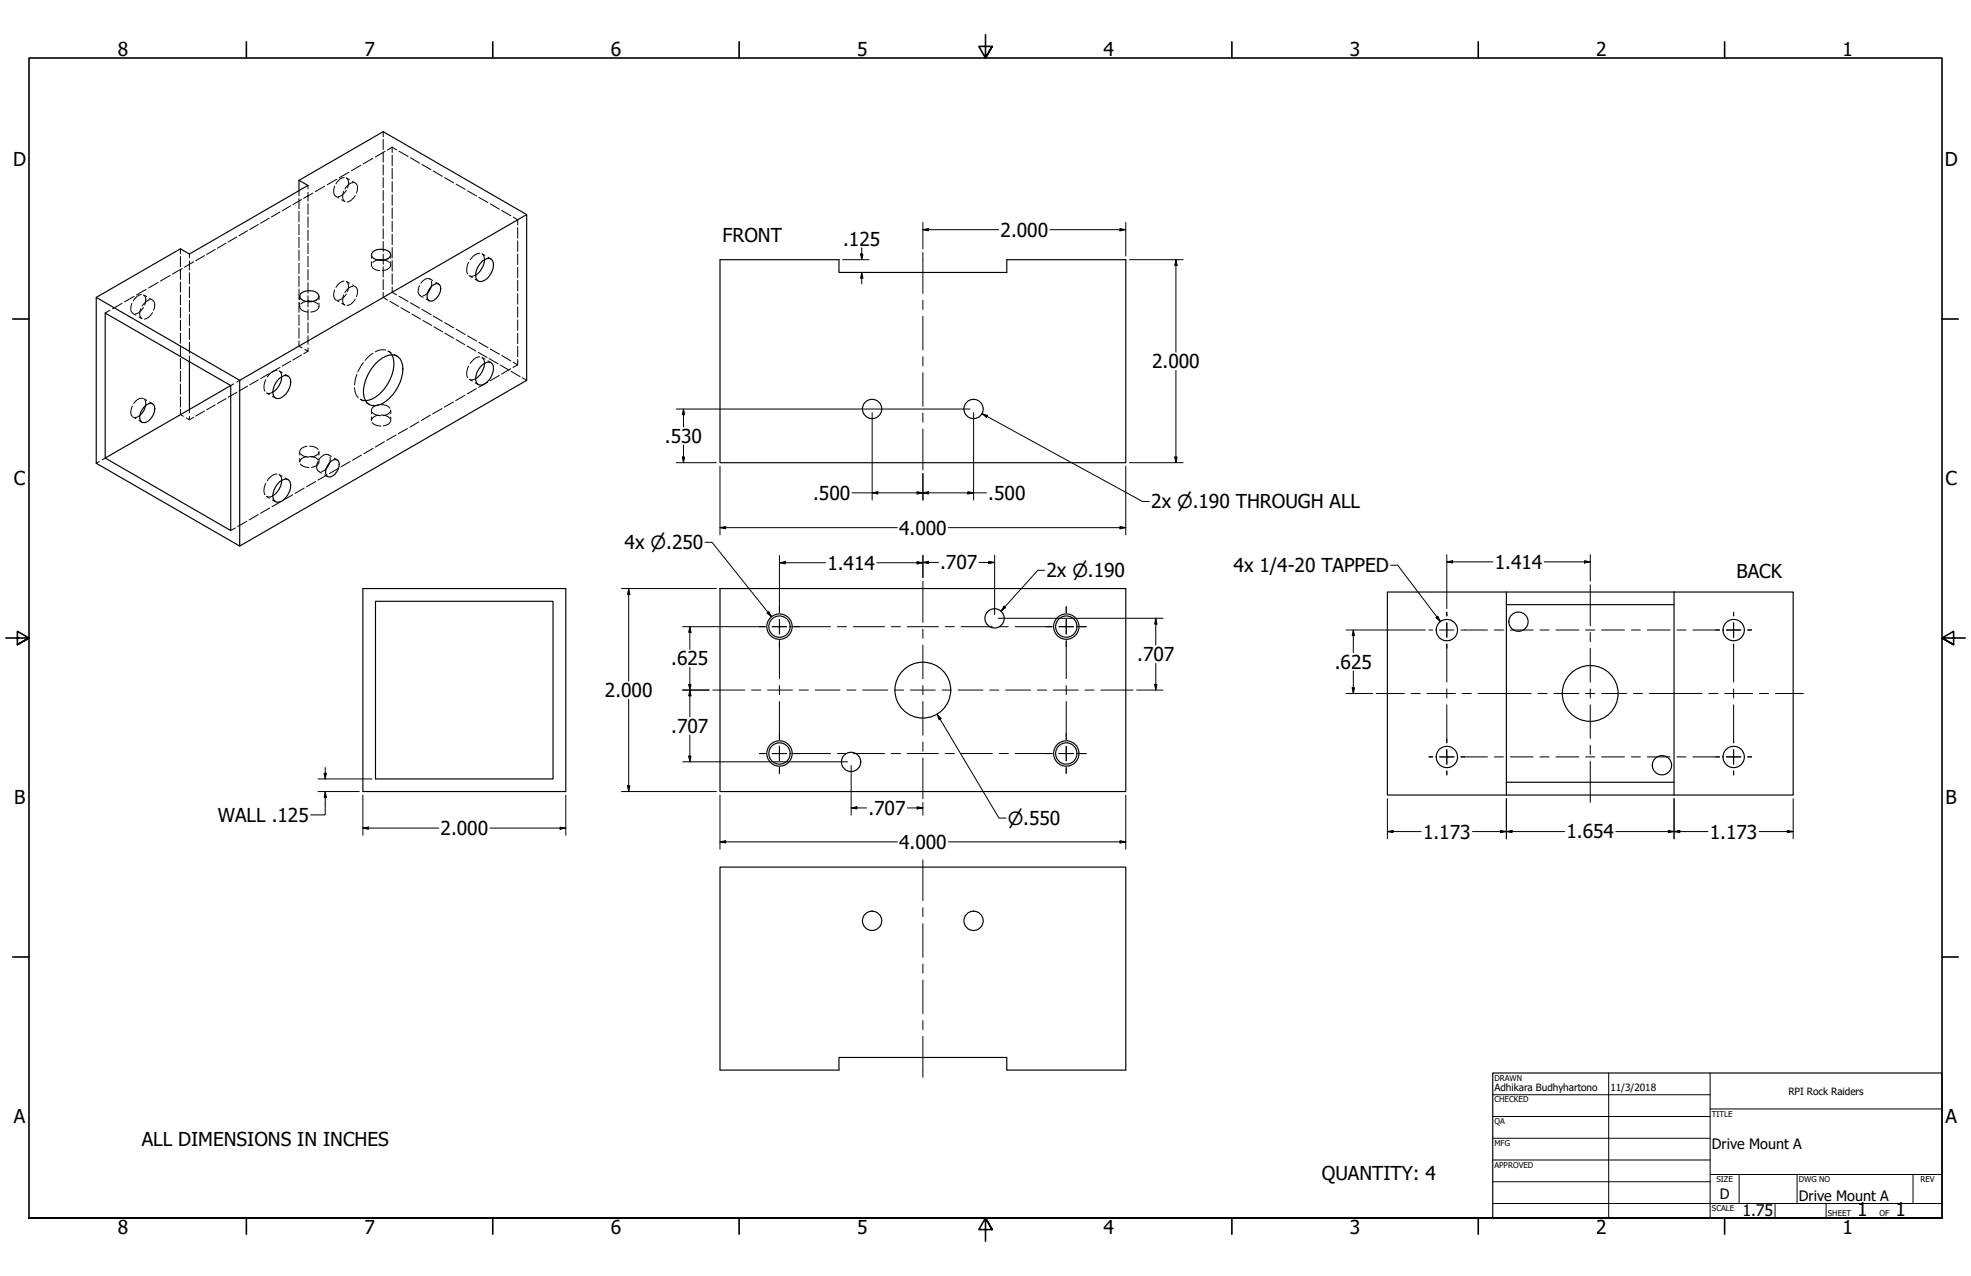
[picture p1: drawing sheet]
<svg xmlns="http://www.w3.org/2000/svg" width="864mm" height="559mm" viewBox="0 0 864 559" stroke-linecap="round" stroke-linejoin="round" font-family="sans-serif">
<!-- layer: Visible (ANSI) -->
<g fill="none" stroke="#000" stroke-width=".51">
<path d="M131 79v4.5M230.8 94l-125.8 72.6v72.5M163.6 110.1a6.1 6.1 0 0 1 7.2 .5 1.69 1.69 0 0 1-.9 2.7 5.8 5.8 0 0 1-7-1.1l-.1-.7zM165.4 113.9h3.1M211.3 114.4a3.1 3.1 0 0 1 4.4-.4 7.3 7.3 0 0 1-5.3 9.3 2.84 2.84 0 0 1-1.9-4 9.4 9.4 0 0 1 2.8-4.9zM212.3 113.7a9.3 9.3 0 0 1-3.9 6.8M315.5 113.7h52.1v5.6h73.5v-5.6h52.2v88.9h-177.8zM42.2 130.2l36.9-21.2 3.9 2.3 51.9-30.1-3.9-2.2 36.9-21.3 62.9 36.3v72.6l-125.8 72.5-62.8-36.2zM42.2 130.2l62.8 36.4M132.1 128.3a6.1 6.1 0 0 1 7.3 .5 1.69 1.69 0 0 1-.9 2.6 5.8 5.8 0 0 1-7.1-1l-.1-.7zM134 132h3.1M134.9 131.8v.3"/>
<path d="M188.6 125.9a3 3 0 0 1 4-1.2 5.3 5.3 0 0 1-4 7.2 2.35 2.35 0 0 1-1.1-3.8zM188.9 125.6l-1.5 2.7M83 158.4v20.9l18.1-10.5M164.5 159.3a9.4 9.4 0 0 1 8.8-3.7 6.6 6.6 0 0 1 3.1 7.8 18.5 18.5 0 0 1-10.4 14 4.9 4.9 0 0 1-6.7-5 18.6 18.6 0 0 1 5.2-13.1zM171.7 155.4a14.7 14.7 0 0 1-2.8 14.2 12.5 12.5 0 0 1-8.8 5.9M211.3 159.8a2.99 2.99 0 0 1 4.4-.4 7.2 7.2 0 0 1-5.3 9.3 2.37 2.37 0 0 1-2-2.8 8.4 8.4 0 0 1 2.9-6.1zM212.3 159.1a9 9 0 0 1-3.9 6.8M63.2 178.2a2.98 2.98 0 0 1 4.1-1 6 6 0 0 1-4.1 7.9 1.93 1.93 0 0 1-2-2.3 6.9 6.9 0 0 1 2-4.6zM63.8 177.5a7.5 7.5 0 0 1-2.5 4.4M83 179.3l-36.9 21.3v-63.5l55 31.7v63.5l-55-31.7M122.4 165.7a2.65 2.65 0 0 1 2.6-1.3 2.65 2.65 0 0 1 2.3 1.8 7.5 7.5 0 0 1-5.8 8.4 2.76 2.76 0 0 1-1.8-4 9.2 9.2 0 0 1 2.7-4.9zM123.4 165a8.6 8.6 0 0 1-3.9 6.8"/>
<path d="M122.4 211.1a3.1 3.1 0 0 1 4.5-.5 7.3 7.3 0 0 1-5.4 9.4 2.79 2.79 0 0 1-1.8-4.1 9.9 9.9 0 0 1 2.7-4.8zM123.4 210.4a8.6 8.6 0 0 1-3.9 6.8M144.5 202.6l-1.6 2.6M145 202.1a2.13 2.13 0 0 1 2.9-.6 2.13 2.13 0 0 1 .6 2.9 5.4 5.4 0 0 1-4.4 4.5 2.45 2.45 0 0 1-1.1-3.8l.4-1.1zM159 257.7h88.9v88.9h-88.9zM315.5 257.7h177.8v88.9h-177.8zM660 259.3v88.9M733.5 259.3h-125.6v88.9h52.1M733.5 259.3h52.2v88.9h-52.2M733.5 259.3v88.9M164.5 263.3h77.8v77.8h-77.8zM660 264.8h73.5"/>
<path d="M660 342.6h73.5M660 348.2h73.5M315.5 379.7h177.8v88.9h-52.2v-5.5h-73.5v5.5h-52.1z"/>
<circle cx="382.1" cy="179.1" r="4.2"/>
<circle cx="426.6" cy="179.1" r="4.2"/>
<circle cx="341.5" cy="274.4" r="4.7"/>
<circle cx="341.5" cy="274.4" r="5.6"/>
<circle cx="435.8" cy="270.8" r="4.2"/>
<circle cx="467.2" cy="274.4" r="4.7"/>
<circle cx="467.2" cy="274.4" r="5.6"/>
<circle cx="634" cy="275.9" r="4.7"/>
<circle cx="665.3" cy="272.3" r="4.2"/>
<circle cx="759.6" cy="275.9" r="4.7"/>
<circle cx="404.3" cy="302.2" r="12.2"/>
<circle cx="696.8" cy="303.7" r="12.2"/>
<circle cx="341.5" cy="330" r="4.7"/>
<circle cx="341.5" cy="330" r="5.6"/>
<circle cx="372.9" cy="333.7" r="4.2"/>
<circle cx="467.2" cy="330" r="4.7"/>
<circle cx="467.2" cy="330" r="5.6"/>
<circle cx="634" cy="331.5" r="4.7"/>
<circle cx="728.2" cy="335.1" r="4.2"/>
<circle cx="759.6" cy="331.5" r="4.7"/>
<circle cx="382.1" cy="403.3" r="4.2"/>
<circle cx="426.6" cy="403.3" r="4.2"/>
</g>
<!-- layer: Hidden (ANSI) -->
<g fill="none" stroke="#000" stroke-width=".44">
<path d="M167.9 57.7v2.2M147.6 78.5l-4.2 2.4M150.7 77.7a4.8 4.8 0 0 0-3.5 2.8M151.8 77.9l1.3 .8M151.8 78a3.3 3.3 0 0 1 .5 4.3M152.8 75.4l-4.1 2.5M154.4 79.4l1.3 .7M154.7 79.9a5.1 5.1 0 0 0-3.6 2.9M158.1 72.4l-4.2 2.4M163.4 69.3l-4.2 2.5M167.9 61v4.5M167.9 66.6v4.5"/>
<path d="M167.9 72.2v4.4M167.9 77.8v4.4M168.7 66.3l-4.2 2.5M171.8 64.5v2.3M171.8 67.9v4.7M171.8 73.7v4.7M171.8 79.5v4.6M171.8 64.5l-2.1 1.2M171.8 64.5l2 1.2M174.8 66.2l4 2.3M179.8 69.1l4 2.3M184.8 72l4 2.3"/>
<path d="M189.8 74.9l4 2.3M194.8 77.8l4 2.3M113.2 98.3l-3.8 2.2M117.9 95.6l-3.7 2.2M122.7 92.8l-3.8 2.3M127.4 90.1l-3.8 2.2M131 83.5v2.3M131 86.9v4.5M131 92.6v4.5M131 98.2v4.6M132.1 87.4l-3.8 2.2M134.9 81.2v1.5"/>
<path d="M134.9 84.3v3.8M134.9 89.2v4.7M134.9 95v4.6M137 84.6l-4 2.3M142.3 81.5l-4.2 2.4M146.6 81.5a3.9 3.9 0 0 0 .5 4.4M147.1 86l1.4 .7M149.7 87.5l1.4 .8M150.6 83.8a3.8 3.8 0 0 0 .4 4.3M151.7 83.4l-.1 .2a5.4 5.4 0 0 1-3.5 2.6M155.6 85.6v.3a5.4 5.4 0 0 1-3.5 2.6M155.8 80.3a3.2 3.2 0 0 1 .4 4.3"/>
<path d="M167.9 83.4v4.4M167.9 89v4.4M167.9 94.6v4.4M171.8 85.3v4.6M171.8 91.1v4.6M171.8 96.8v4.6M199.8 80.6l4 2.3M204.9 83.6l4 2.3M209.8 86.4l4 2.3M214.8 89.3l4 2.3M219.8 92.2l4 2.3M224.9 95.1l1.9 1.2v2.3"/>
<path d="M226.8 99.7v4.6M79.1 109v2.2M79.1 112.3v4.5M79.1 117.9v4.5M79.8 117.6l-4.2 2.4M83 111.3v1.5M83 114.3v3.9M83 119.4v4.9M84.8 114.7l-4 2.3M89.6 112l-3.8 2.2M94.3 109.2l-3.7 2.2M99.1 106.5l-3.9 2.2"/>
<path d="M103.8 103.8l-3.9 2.2M108.5 101l-3.8 2.3M131 103.9v4.6M131 109.6v4.5M131 115.3v4.5M134.9 100.8v4.5M134.9 106.5v4.6M134.9 112.3v4.6M134.9 118v4.6M162.8 111.6v1.5M162.8 114.6v1.5M162.8 116a2.98 2.98 0 0 0 3.6 2.5"/>
<path d="M165.4 113.9l-2.1 1M167.9 100.1v4.5M167.9 105.7v4.5M167.9 111.3v4.5M167.9 116.8v4.5M168.5 113.9l2.1 1M171.1 116a3.1 3.1 0 0 1-3.5 2.5M171.2 111.6v1.5M171.2 114.6v1.5M171.8 102.6v4.6M171.8 108.4v4.6M171.8 114.1v4.6"/>
<path d="M171.8 119.9v4.6M205.3 114.9a6 6 0 0 0-.4 5.1M210.2 110.9a5.4 5.4 0 0 0-4.2 2.9M211.1 111.1l1.4 .8M211.4 111.3l.8 1.3 .1 1.1M213.8 112.6l1.3 .8M226.8 105.5v4.6M226.8 111.3v4.6M226.8 117v4.7M48.2 135.8l-2.1 1.3M53.5 132.8l-4.2 2.5M57.8 132.8a3.6 3.6 0 0 0 .4 4.4"/>
<path d="M58.3 137.3l1.3 .7M58.7 129.8l-4.2 2.4M60.9 138.8l1.3 .8M61.7 135.1a3.6 3.6 0 0 0 .5 4.3M61.9 129a5.1 5.1 0 0 0-3.5 2.8M62.9 134.7l-.2 .2a5.1 5.1 0 0 1-3.4 2.6M62.9 129.2l1.4 .7M63 129.3a3.2 3.2 0 0 1 .4 4.3M64 126.7l-4.2 2.5M65.5 130.7l1.4 .7M65.8 131.3a5.6 5.6 0 0 0-3.6 2.7M66.8 136.9l-.1 .3a5.1 5.1 0 0 1-3.5 2.6"/>
<path d="M66.9 131.6a3.2 3.2 0 0 1 .4 4.3M69.3 123.7l-4.2 2.4M74.5 120.6l-4.2 2.5M79.1 123.5v4.5M79.1 129.1v4.4M79.1 134.7v4.4M83 125.5v4.9M83 131.6v4.9M83 137.7v4.9M131 120.9v4.6M131 126.6v4.5M131 132.3v4.5"/>
<path d="M131 137.9v4.6M131.3 132.8a3.1 3.1 0 0 0 3.6 3.9M131.3 129.7v1.6M134 132l-2.1 1.1M134.9 123.8v4.6M134.9 129.5v2.3M134.9 132.1v2.3M134.9 135.6v4.5M137.1 132l2.1 1.1M139.7 134.2a3.1 3.1 0 0 1-3.6 2.5M139.8 129.7v1.6M139.8 132.8v1.4"/>
<path d="M146.6 126.9a3.8 3.8 0 0 0 .5 4.4M147.1 131.3l1.4 .8M149.7 132.8l1.4 .8M150.6 129.2a3.9 3.9 0 0 0 .4 4.3M150.7 123.1a5.2 5.2 0 0 0-3.5 2.8M151.7 128.7l-.1 .2a4.9 4.9 0 0 1-3.5 2.6M151.8 123.3l1.3 .7M151.8 123.3a3.4 3.4 0 0 1 .5 4.4M154.4 124.8l1.3 .7M154.7 125.3a4.8 4.8 0 0 0-3.6 2.8M155.6 131v.2a4.9 4.9 0 0 1-3.5 2.6M155.8 125.6a3.3 3.3 0 0 1 .4 4.3"/>
<path d="M167.9 122.4v4.5M167.9 128v2.2l1.9 1.2M170.8 132l3.9 2.2M171.8 125.7v2.3l2 1.2M174.8 129.7l4 2.3M175.6 134.7l3.9 2.3M179.8 132.6l4 2.3M180.5 137.5l3.8 2.3M183.8 125.1a3 3 0 0 0 .4 4.4M184.1 129.5l1.3 .7M184.8 135.5l4 2.3M186.7 130.9l1.3 .8"/>
<path d="M187.4 128.3l-2 1.2M188.3 122.1l1.3 .8M188.4 122.2a3.2 3.2 0 0 0-4 1.9M189 123.2l-.1 2.4M189.8 138.4l4 2.3M190.9 123.6l1.3 .8M205.6 120.8l1.3 .7M208.2 122.3l1.3 .8M208.4 120.5l-2 .5-.5-.2M226.8 122.8v4.6M226.8 128.6v4.6M226.8 134.4v4.5"/>
<path d="M79.1 140.3v4.4M79.1 145.9v4.4M79.1 151.4v4.5M79.1 157v4.5M83 143.8v4.9M83 149.9v4.8M83 155.9v2.5M127.4 158.2l-3.8 2.1M131 143.6v4.5M131 149.3v2.3l1.3 .7M132.1 155.4l-3.8 2.3M133.7 153l1.2 .8"/>
<path d="M134.9 141.3v4.6M134.9 147v3.8M134.9 152.3v1.5M134.9 153.8l-1.9 1.1M159.2 158.8l-2.4 4.1M163.4 154.7l-3.5 3.2M169 153.3a6 6 0 0 0-4.6 .8M171.4 154.4l-1.3-.7 1.6 1.7M172.7 155.2l1.3 .8M185.3 140.3l3.9 2.3M190.1 143.1l3.9 2.3M194.8 141.3l4 2.3"/>
<path d="M194.9 145.9l3.9 2.2M199.8 148.7l3.8 2.2M199.8 144.1l4 2.4M204.7 151.5l3.8 2.2M204.9 147.1l4 2.3M209.5 154.3l3.9 2.2M209.8 149.9l4 2.4M210.2 156.3a5.3 5.3 0 0 0-4.2 2.9M211.1 156.5l1.4 .8M211.4 156.7l.8 1.3 .1 1.1M213.8 158.1l1.3 .7M214.3 157l3.9 2.3"/>
<path d="M214.8 152.8l4 2.3M219.1 159.8l3.9 2.3M219.8 155.7l4 2.4M224.9 158.6l1.9 1.2M226.8 140.1v4.6M226.8 145.9v4.6M226.8 151.7v4.6M226.8 157.4v2.4M226.8 159.8l-2 1.1M58 177.8a4.8 4.8 0 0 0 0 4.6M62.6 174.4a4.1 4.1 0 0 0-4 2.3M62.9 174.6l1.4 .7"/>
<path d="M63.5 175.2l.3 2.3M65.5 176.1l1.4 .7M79.1 162.6v4.5M79.1 168.1v4.6M79.1 173.7v4.5M79.1 179.3v2.2l1.2 .8M83 179.3v1.5M94.3 177.3l-3.7 2.2M99.1 174.6l-3.9 2.1M102.4 168.1l-1.3 .7M103.8 171.8l-3.9 2.2M105 166.6l-1.3 .7"/>
<path d="M108.5 169.1l-3.8 2.2M113.2 166.4l-3.8 2.1M116.5 166.2a6 6 0 0 0-.4 5.1M116.8 172.1l1.2 .7M117.9 163.6l-3.7 2.2M119.4 173.6l1.3 .7M119.5 171.8l-1 .4-1.5-.1M121.3 162.2a5.2 5.2 0 0 0-4.1 2.9M122.3 162.4l1.3 .8M122.5 162.6l.8 1.3 .1 1.1M122.7 160.9l-3.8 2.2M124.9 164l1.3 .7"/>
<path d="M155.3 169.8a5.7 5.7 0 0 0 1.7 4.3M156.3 164l-.9 4.6M160.1 175.5l-2.2-.6 1.2 .7M160.5 176.4l1.3 .8M162.8 179.6v1.6M166 177.3a3.1 3.1 0 0 0-3.2 2.3M167.1 177.2a4.4 4.4 0 0 1 3.8 1.6M171.1 179.7a2.83 2.83 0 0 1-3.1 2.3M171.2 179.6v1.6M193.6 178.9l-4 2.3M198.7 176l-4.1 2.3M203.7 173.1l-4.1 2.4"/>
<path d="M205.3 160.3a5.9 5.9 0 0 0-.4 5.1M205.6 166.1l1.3 .8M208.2 167.6l1.3 .8M208.4 165.9l-1 .4-1.5-.1M208.7 170.2l-4 2.3M213.7 167.3l-4 2.3M218.8 164.4l-4 2.4M223.8 161.5l-4 2.3M224 162.6l3.8 2.3M228.8 165.4l2 1.2M58.3 182.6l1.3 .8M60.9 184.1l1.3 .8"/>
<path d="M61.3 181.9l-.9 .7-1.3 .2M81.7 183.1l1.3 .7M83 182.3v1.5M84.8 182.8l-1.8 1M89.6 180l-3.8 2.2M131.3 197.8v1.5M131.6 198.7a4.4 4.4 0 0 0 3.8 1.5M134.6 200a3.5 3.5 0 0 0-3.3 2.2M134.6 195.5a3.6 3.6 0 0 0-3.3 2.2M135.6 199.9a4.9 4.9 0 0 1 3.8 1.5M135.6 195.4a4.6 4.6 0 0 1 3.8 1.4M139.7 197.9a2.83 2.83 0 0 1-3.2 2.3"/>
<path d="M139.8 197.8v1.5M143.8 199.1l1.4 .8M144 199.2a3.2 3.2 0 0 0-4 1.8M158.4 199.3l-4 2.2M163.1 185a4.4 4.4 0 0 0 3.8 1.6M163.1 180.5a4.4 4.4 0 0 0 3.8 1.6M163.4 196.3l-4 2.4M166 181.8a3.5 3.5 0 0 0-3.2 2.3v-1.5M167.1 181.7a4.9 4.9 0 0 1 3.8 1.6M168.5 193.4l-4 2.4M171.1 184.3a2.87 2.87 0 0 1-3.1 2.2M171.2 182.6v1.5"/>
<path d="M173.5 190.5l-4 2.3M178.6 187.6l-4.1 2.3M183.6 184.7l-4 2.4M188.6 181.8l-4 2.3M43.5 202.1l-1.3 .8M46.1 200.6l-1.3 .8M116.5 211.6a5.8 5.8 0 0 0-.4 5.1M116.8 217.4l1.2 .8M119.4 218.9l1.3 .8M119.5 217.2l-1 .4-1.5-.1M121.3 207.6a5.1 5.1 0 0 0-4.1 2.9M122.3 207.8l1.3 .8"/>
<path d="M122.5 208l.8 1.2 .1 1.2M123.3 219.6l-4.1 2.3M124.9 209.3l1.3 .8M128.3 216.7l-4.1 2.3M131.3 200.8v1.5M131.6 203.2a4.4 4.4 0 0 0 3.8 1.5M133.3 213.7l-4 2.4M138.3 210.9l-4 2.3M139.4 202.1a2.95 2.95 0 0 0 .4 4.3M139.6 206.4l1.3 .8M139.7 202.4a2.83 2.83 0 0 1-3.2 2.3M139.8 200.8v1.5"/>
<path d="M142.2 208l1.4 .7M142.9 205.2l-2 1.4M143.3 208l-4 2.2M144.6 200.2l-.1 2.4M146.5 200.7l1.3 .7M148.4 205l-4.1 2.4M153.4 202.1l-4 2.4M103.1 231.2l-2 1.1M108.1 228.3l-4 2.3M113.2 225.4l-4 2.3M118.2 222.4l-4 2.4"/>
</g>
<!-- layer: Border (ANSI) -->
<g fill="none" stroke="#000" stroke-width=".7">
<path d="M107.9 18.3v7.1M215.9 18.3v7.1M323.8 18.3v7.1M431.8 15.2v10.2l-2.9-5.1h5.8l-2.9 5.1 2.9-5.1M539.8 18.3v7.1M647.7 18.3v7.1M755.6 18.3v7.1M5.6 139.7h7.1M850.9 139.7h7.1M2.5 279.4h10.2l-5.1-2.9v5.8l5.1-2.9-5.1 2.9M861.1 279.4h-10.2l5.1-2.9v5.8l-5.1-2.9 5.1 2.9M5.6 419.1h7.1"/>
<path d="M850.9 419.1h7.1M12.7 533.4v-508h838.2v508h-838.2h838.2M107.9 533.4v7.1M215.9 533.4v7.1M323.8 533.4v7.1M434.7 538.5l-2.9-5.1 2.9 5.1h-5.8l2.9-5.1v10.2M539.8 533.4v7.1M647.7 533.4v7.1M755.6 533.4v7.1"/>
</g>
<!-- layer: Title (ANSI) -->
<g fill="none" stroke="#000" stroke-width=".44">
<path d="M654 479.4h95.3M704.8 469.9v63.5M749.3 469.9v63.5M654 488.9h95.3M654 498.5h95.3M749.3 485.6h101.6M654 508h95.3M654 517.5h95.3M749.3 514.3h101.6M762 514.3v12.7M787.4 514.3v12.7M838.2 514.3v12.7"/>
<path d="M654 527h196.9M777.7 527v6.4M800.1 527v6.4"/>
</g>
<path d="M654 469.9h196.9v63.5h-196.9z" fill="none" stroke="#000" stroke-width=".51"/>
<!-- layer: Centerline (ANSI) -->
<g fill="none" stroke="#000" stroke-width=".44">
<path d="M404.4 110.6v17.9M404.4 131.5v4M404.4 138.5v14.7M404.4 156.2v4M404.4 163.2v14.7M404.4 180.9v4M404.4 187.9v17.9M404.4 254.6v17.9M696.8 256.1v17.9M332.8 274.4h2.5M338.3 274.4h6.4M341.5 265.7v2.6"/>
<path d="M341.5 271.3v6.3M347.7 274.4h16.2M366.9 274.4h4M373.9 274.4h13.6M390.5 274.4h4M397.5 274.4h13.7M404.4 275.5v4M414.1 274.4h4M421.1 274.4h13.7M437.8 274.4h4M444.8 274.4h16.2M464 274.4h6.3"/>
<path d="M467.2 265.7v2.6M467.2 271.3v6.3M473.3 274.4h2.6M626.1 275.9h1.7M630.7 275.9h6.4M633.9 268.1v1.6M633.9 272.7v6.4M640.1 275.9h11.7M654.7 275.9h4M661.7 275.9h10.1M674.8 275.9h4M681.7 275.9h10.1"/>
<path d="M694.8 275.9h4M696.8 277v4M701.7 275.9h10.1M714.8 275.9h4M721.7 275.9h10.1M734.8 275.9h4M741.7 275.9h11.7M756.4 275.9h6.4M759.6 268.1v1.6M759.6 272.7v6.4M765.7 275.9h1.8M341.5 280.6v16.6"/>
<path d="M404.4 282.5v14.7M467.2 280.6v16.6M633.9 282.1v16.6M696.8 284v14.7M759.6 282.1v16.6M312.3 302.2h14M329.3 302.2h4M336.3 302.2h10.9M341.5 300.2v4M341.5 307.2v16.6M350.2 302.2h4M357.2 302.2h10.8"/>
<path d="M371 302.2h4M378 302.2h10.9M391.9 302.2h4M398.9 302.2h10.9M404.4 300.2v4M404.4 307.2v14.7M412.8 302.2h4M419.8 302.2h10.9M433.6 302.2h4M440.6 302.2h10.9M454.5 302.2h4M461.5 302.2h10.9"/>
<path d="M467.2 300.2v4M467.2 307.2v16.6M475.4 302.2h4M482.3 302.2h14.1M603 303.7h12.3M618.3 303.7h4M625.3 303.7h12.4M633.9 301.7v4M633.9 308.7v16.6M640.7 303.7h4M647.6 303.7h23.3M673.9 303.7h4"/>
<path d="M680.8 303.7h11M694.8 303.7h4M696.8 301.7v4M696.8 308.7v14.7M701.7 303.7h11M715.6 303.7h4M722.6 303.7h23.1M748.7 303.7h4M755.7 303.7h12.2M759.6 301.7v4M759.6 308.7v16.6M770.9 303.7h4"/>
<path d="M777.9 303.7h12.2M332.8 330h2.5M338.3 330h6.4M341.5 326.8v6.4M341.5 336.2v2.5M347.7 330h16.2M366.9 330h4M373.9 330h13.6M390.5 330h4M397.5 330h13.7M404.4 324.9v4M404.4 331.9v17.9"/>
<path d="M414.1 330h4M421.1 330h13.7M437.8 330h4M444.8 330h16.2M464 330h6.3M467.2 326.8v6.4M467.2 336.2v2.5M473.3 330h2.6M626.1 331.5h1.7M630.7 331.5h6.4M633.9 328.3v6.3M633.9 337.6v1.7"/>
<path d="M640.1 331.5h11.7M654.7 331.5h4M661.7 331.5h10.1M674.8 331.5h4M681.7 331.5h10.1M694.8 331.5h4M696.8 326.4v4M696.8 333.4v17.9M701.7 331.5h10.1M714.8 331.5h4M721.7 331.5h10.1M734.8 331.5h4"/>
<path d="M741.7 331.5h11.7M756.4 331.5h6.4M759.6 328.3v6.3M759.6 337.6v1.7M765.7 331.5h1.8M404.4 376.6v17.9M404.4 397.5v3.9M404.4 404.5v14.7M404.4 422.2v4M404.4 429.2v14.7M404.4 446.9v4M404.4 453.9v17.9"/>
</g>
<!-- layer: Dimension (ANSI) -->
<g fill="none" stroke="#000" stroke-width=".44">
<path d="M404.4 97.4v11.6M493.3 97.4v14.7M369.2 113.7h11.5M369.2 119.3h11.5M377.1 111.3h1l-.5 2.4zM377.6 119.3l.5 2.5h-1zM377.6 108.5v5.2M377.6 119.3v5M404.4 100.6l2.4-.5v1zM404.4 100.6h33.2M460 100.6h33.3M490.7 100.1l2.6 .5-2.6 .5z"/>
<path d="M494.9 113.7h23.5M515.2 113.7l.5 2.6h-1zM515.2 113.7v40.5M296.3 179.1h107.9M299.5 179.1l.5 2.5h-1zM299.5 179.1v7.8M404.4 179.1h20.6M515.2 162.2v40.4M299.5 194.9v7.7M382.1 180.7v38.3M426.6 180.7v38.3M430.3 181.2l2.4 .7-.5 .9z"/>
<path d="M430.3 181.2l70.3 38.4h3M296.3 202.6h17.6M299 200.2h1l-.5 2.4zM315.5 204.2v30.1M373.3 215.8h58.9M382.1 215.8l2.5-.5v1zM401.8 215.3l2.6 .5-2.6 .5zM404.4 215.8l2.4-.5v1zM404.4 207.4v11.6M424.1 215.3l2.5 .5-2.5 .5zM493.3 204.2v30.1M494.9 202.6h23.5"/>
<path d="M514.7 200.2h1l-.5 2.4zM308.9 237.5h3.1l26.1 32.6M315.5 231.1l2.4-.5v1zM315.5 231.1h77.6M415.5 231.1h77.8M490.7 230.6l2.6 .5-2.6 .5zM272.3 257.7h41.6M275.5 257.7l.5 2.6h-1zM275.5 257.7v40.6M341.5 246.4l2.5-.5v1.1zM341.5 246.4h20.2M341.5 243.3v22.4"/>
<path d="M384.2 246.4h20.2M401.8 245.9l2.6 .5-2.6 .6zM404.4 246.3l2.4-.5v1zM404.4 243.1v9.9M404.4 246.3h6.8M429 246.3h6.8M433.3 245.8l2.5 .5-2.5 .5zM435.8 243.1v26.1M457.7 249.7h-3l-16.1 18M609.3 247.5h3.1l18.7 24.7M633.9 246.1l2.6-.5v1zM633.9 246.1h20.2"/>
<path d="M633.9 242.9v23.6M676.6 246.1h20.2M694.2 245.6l2.6 .5-2.6 .5zM696.8 242.9v11.6M299.1 274.4h33.7M302.3 274.4l.5 2.5h-1zM302.3 274.4v10M336.1 268.5l.8-.7 1.2 2.3zM437.4 270.8h29.7M439.9 265.4l.7 .7-2 1.6zM467.3 270.8h42.3M506.4 270.8l.5 2.5h-1z"/>
<path d="M506.4 270.8v11.7M589.8 275.9h34.7M593 275.9l.5 2.5h-1zM593 275.9v9.9M629.2 270.5l.8-.6 1.1 2.3zM301.8 299.7h1l-.5 2.5zM302.3 292.3v21.6M505.9 299.7h1l-.5 2.5zM506.4 290.5v11.7M593 293.8v9.9M275.5 306.2v40.4M299.1 302.2h11.6"/>
<path d="M302.3 302.2l.5 2.5h-1zM410.6 312.7l1.7 1.9-.8 .6zM410.6 312.7l27.1 45.6h3.1M498 302.2h11.6M589.8 303.7h11.6M592.5 301.2h1l-.5 2.5zM142 338.6h1l-.5 2.5zM142.5 336.1v5M299.1 333.6h42.3M301.8 331.2h1l-.5 2.4zM302.3 321.9v11.7M341.6 333.6h29.7"/>
<path d="M372.9 335.2v21.8M139.3 346.6h18.1M139.3 341.1h23.6M142.5 346.6l.5 2.6h-1zM142.5 346.6v10.3h-6.4M159 348.2v17.6M247.9 348.2v17.6M272.3 346.6h41.6M275 344.2h1l-.5 2.4zM315.5 348.2v23.7M372.9 353.8l2.5-.5v1zM372.9 353.8h6.8"/>
<path d="M397.6 353.8h6.8M401.8 353.3l2.6 .5-2.6 .5zM404.4 351.4v5.6M493.3 348.2v23.7M607.9 349.8v17.5M660 349.8v17.5M733.5 349.8v17.5M785.7 349.8v17.5M159 362.6l2.5-.4v1zM159 362.6h33.2M214.7 362.6h33.2M245.4 362.2l2.5 .4-2.5 .6z"/>
<path d="M315.5 368.7l2.4-.5v1zM315.5 368.7h77.6M415.5 368.7h77.8M490.7 368.2l2.6 .5-2.6 .5zM607.9 364.2l2.5-.5v.9zM607.9 364.2h14.8M645.2 364.2h40.3M657.5 363.7l2.5 .5-2.5 .4zM660 364.2l2.5-.5v.9zM708 364.2h40.3M731 363.7l2.5 .5-2.5 .4zM733.5 364.2l2.5-.5v.9z"/>
<path d="M770.8 364.2h14.9M783.1 363.7l2.6 .5-2.6 .4z"/>
</g>
<g fill="#000">
<path d="M377.1 111.3h1l-.5 2.4z" fill-rule="evenodd"/>
<path d="M404.4 100.6l2.4-.5v1z" fill-rule="evenodd"/>
<path d="M490.7 100.1l2.6 .5-2.6 .5z" fill-rule="evenodd"/>
<path d="M515.2 113.7l.5 2.6h-1z" fill-rule="evenodd"/>
<path d="M377.6 119.3l.5 2.5h-1z" fill-rule="evenodd"/>
<path d="M299.5 179.1l.5 2.5h-1z" fill-rule="evenodd"/>
<path d="M430.3 181.2l2.4 .7-.5 .9z" fill-rule="evenodd"/>
<path d="M299 200.2h1l-.5 2.4z" fill-rule="evenodd"/>
<path d="M382.1 215.8l2.5-.5v1z" fill-rule="evenodd"/>
<path d="M401.8 215.3l2.6 .5-2.6 .5z" fill-rule="evenodd"/>
<path d="M404.4 215.8l2.4-.5v1z" fill-rule="evenodd"/>
<path d="M424.1 215.3l2.5 .5-2.5 .5z" fill-rule="evenodd"/>
<path d="M514.7 200.2h1l-.5 2.4z" fill-rule="evenodd"/>
<path d="M315.5 231.1l2.4-.5v1z" fill-rule="evenodd"/>
<path d="M490.7 230.6l2.6 .5-2.6 .5z" fill-rule="evenodd"/>
<path d="M341.5 246.4l2.5-.5v1.1z" fill-rule="evenodd"/>
<path d="M401.8 245.9l2.6 .5-2.6 .6z" fill-rule="evenodd"/>
<path d="M404.4 246.3l2.4-.5v1z" fill-rule="evenodd"/>
<path d="M433.3 245.8l2.5 .5-2.5 .5z" fill-rule="evenodd"/>
<path d="M633.9 246.1l2.6-.5v1z" fill-rule="evenodd"/>
<path d="M694.2 245.6l2.6 .5-2.6 .5z" fill-rule="evenodd"/>
<path d="M275.5 257.7l.5 2.6h-1z" fill-rule="evenodd"/>
<path d="M302.3 274.4l.5 2.5h-1z" fill-rule="evenodd"/>
<path d="M336.1 268.5l.8-.7 1.2 2.3z" fill-rule="evenodd"/>
<path d="M439.9 265.4l.7 .7-2 1.6z" fill-rule="evenodd"/>
<path d="M506.4 270.8l.5 2.5h-1z" fill-rule="evenodd"/>
<path d="M593 275.9l.5 2.5h-1z" fill-rule="evenodd"/>
<path d="M629.2 270.5l.8-.6 1.1 2.3z" fill-rule="evenodd"/>
<path d="M301.8 299.7h1l-.5 2.5z" fill-rule="evenodd"/>
<path d="M505.9 299.7h1l-.5 2.5z" fill-rule="evenodd"/>
<path d="M302.3 302.2l.5 2.5h-1z" fill-rule="evenodd"/>
<path d="M410.6 312.7l1.7 1.9-.8 .6z" fill-rule="evenodd"/>
<path d="M592.5 301.2h1l-.5 2.5z" fill-rule="evenodd"/>
<path d="M142 338.6h1l-.5 2.5z" fill-rule="evenodd"/>
<path d="M301.8 331.2h1l-.5 2.4z" fill-rule="evenodd"/>
<path d="M142.5 346.6l.5 2.6h-1z" fill-rule="evenodd"/>
<path d="M275 344.2h1l-.5 2.4z" fill-rule="evenodd"/>
<path d="M372.9 353.8l2.5-.5v1z" fill-rule="evenodd"/>
<path d="M401.8 353.3l2.6 .5-2.6 .5z" fill-rule="evenodd"/>
<path d="M159 362.6l2.5-.4v1z" fill-rule="evenodd"/>
<path d="M245.4 362.2l2.5 .4-2.5 .6z" fill-rule="evenodd"/>
<path d="M315.5 368.7l2.4-.5v1z" fill-rule="evenodd"/>
<path d="M490.7 368.2l2.6 .5-2.6 .5z" fill-rule="evenodd"/>
<path d="M607.9 364.2l2.5-.5v.9z" fill-rule="evenodd"/>
<path d="M657.5 363.7l2.5 .5-2.5 .4z" fill-rule="evenodd"/>
<path d="M660 364.2l2.5-.5v.9z" fill-rule="evenodd"/>
<path d="M731 363.7l2.5 .5-2.5 .4z" fill-rule="evenodd"/>
<path d="M733.5 364.2l2.5-.5v.9z" fill-rule="evenodd"/>
<path d="M783.1 363.7l2.6 .5-2.6 .4z" fill-rule="evenodd"/>
</g>
<!-- layer: Center Mark (ANSI) -->
<g fill="none" stroke="#000" stroke-width=".44">
<path d="M332.8 274.4h2.5M338.3 274.4h6.4M341.5 265.7v2.6M341.5 271.3v6.3M347.7 274.4h2.6M458.5 274.4h2.5M464 274.4h6.3M467.2 265.7v2.6M467.2 271.3v6.3M473.3 274.4h2.6M633.9 268.1v1.6M633.9 272.7v6.4"/>
<path d="M751.8 275.9h1.6M756.4 275.9h6.4M759.6 268.1v1.6M759.6 272.7v6.4M765.7 275.9h1.8M341.5 280.6v2.5M467.2 280.6v2.5M633.9 282.1v1.7M759.6 282.1v1.7M332.8 330h2.5M338.3 330h6.4M341.5 321.2v2.6"/>
<path d="M341.5 326.8v6.4M341.5 336.2v2.5M347.7 330h2.6M458.5 330h2.5M464 330h6.3M467.2 321.2v2.6M467.2 326.8v6.4M467.2 336.2v2.5M473.3 330h2.6M626.1 331.5h1.7M630.7 331.5h6.4M633.9 323.7v1.6"/>
<path d="M633.9 328.3v6.3M633.9 337.6v1.7M640.1 331.5h1.7M751.8 331.5h1.6M756.4 331.5h6.4M759.6 323.7v1.6M759.6 328.3v6.3M759.6 337.6v1.7M765.7 331.5h1.8"/>
</g>
<g font-size="8.4">
<text x="51.7" y="24.4">8</text>
<text x="159.6" y="24.4">7</text>
<text x="267.6" y="24.4">6</text>
<text x="375.5" y="24.4">5</text>
<text x="483.5" y="24.4">4</text>
<text x="591.4" y="24.4">3</text>
<text x="699.4" y="24.4">2</text>
<text x="807.3" y="24.4">1</text>
<text x="5.8" y="72.9">D</text>
<text x="852.1" y="72.9">D</text>
<text x="316.6" y="106">FRONT</text>
<text x="369.4" y="107.6">.125</text>
<text x="438.4" y="103.6">2.000</text>
<text x="504.8" y="161.2">2.000</text>
<text x="291.3" y="193.9">.530</text>
<text x="6.1" y="212.6">C</text>
<text x="852.4" y="212.6">C</text>
<text x="356.3" y="218.9">.500</text>
<text x="433" y="218.9">.500</text>
<text x="504.4" y="222.6">2x ⌀.190 THROUGH ALL</text>
<text x="394" y="234.1">4.000</text>
<text x="273.7" y="240.4">4x ⌀.250</text>
<text x="362.5" y="249.5">1.414</text>
<text x="411.9" y="249.4">.707</text>
<text x="540.5" y="250.6">4x 1/4-20 TAPPED</text>
<text x="654.9" y="249.1">1.414</text>
<text x="458.5" y="252.7">2x ⌀.190</text>
<text x="760.9" y="253">BACK</text>
<text x="294.1" y="291.4">.625</text>
<text x="498.3" y="289.6">.707</text>
<text x="584.8" y="292.9">.625</text>
<text x="265" y="305.2">2.000</text>
<text x="294.1" y="321">.707</text>
<text x="6.2" y="352.3">B</text>
<text x="852.5" y="352.3">B</text>
<text x="95.5" y="359.9">WALL .125</text>
<text x="380.5" y="356.9">.707</text>
<text x="193" y="365.7">2.000</text>
<text x="394" y="371.7">4.000</text>
<text x="623.5" y="367.2">1.173</text>
<text x="686.4" y="367.2">1.654</text>
<text x="749.2" y="367.2">1.173</text>
<text x="6.1" y="492">A</text>
<text x="852.4" y="492">A</text>
<text x="62.1" y="501.8">ALL DIMENSIONS IN INCHES</text>
<text x="579.2" y="516.8">QUANTITY: 4</text>
<text x="813.8" y="532.6">1</text>
<text x="830.5" y="532.6">1</text>
<text x="51.7" y="540.5">8</text>
<text x="159.6" y="540.5">7</text>
<text x="267.6" y="540.5">6</text>
<text x="375.5" y="540.5">5</text>
<text x="483.5" y="540.5">4</text>
<text x="591.4" y="540.5">3</text>
<text x="699.4" y="540.5">2</text>
<text x="807.3" y="540.5">1</text>
</g>
<text font-size="8" x="441.5" y="361.2">⌀.550</text>
<text font-size="7" x="763.5" y="532.5">1.75</text>
<g font-size="6.3">
<text x="750.1" y="503.3">Drive Mount A</text>
<text x="753.5" y="524.9">D</text>
<text x="788.2" y="526.2">Drive Mount A</text>
</g>
<g font-size="4.4">
<text x="654.8" y="477.8">Adhikara Budhyhartono</text>
<text x="705.6" y="478">11/3/2018</text>
<text x="783.6" y="479.4">RPI Rock Raiders</text>
</g>
<g font-size="3.5">
<text x="654.8" y="473.2">DRAWN</text>
<text x="654.8" y="482.8">CHECKED</text>
<text x="750.1" y="488.9">TITLE</text>
<text x="654.8" y="492.3">QA</text>
<text x="654.8" y="501.8">MFG</text>
<text x="654.8" y="511.4">APPROVED</text>
<text x="752.1" y="517.7">SIZE</text>
<text x="788.2" y="517.7">DWG NO</text>
<text x="841.4" y="517.7">REV</text>
<text x="750.1" y="530.4">SCALE</text>
<text x="800.9" y="532.6">SHEET</text>
<text x="823.5" y="532.6">OF</text>
</g>
</svg>
